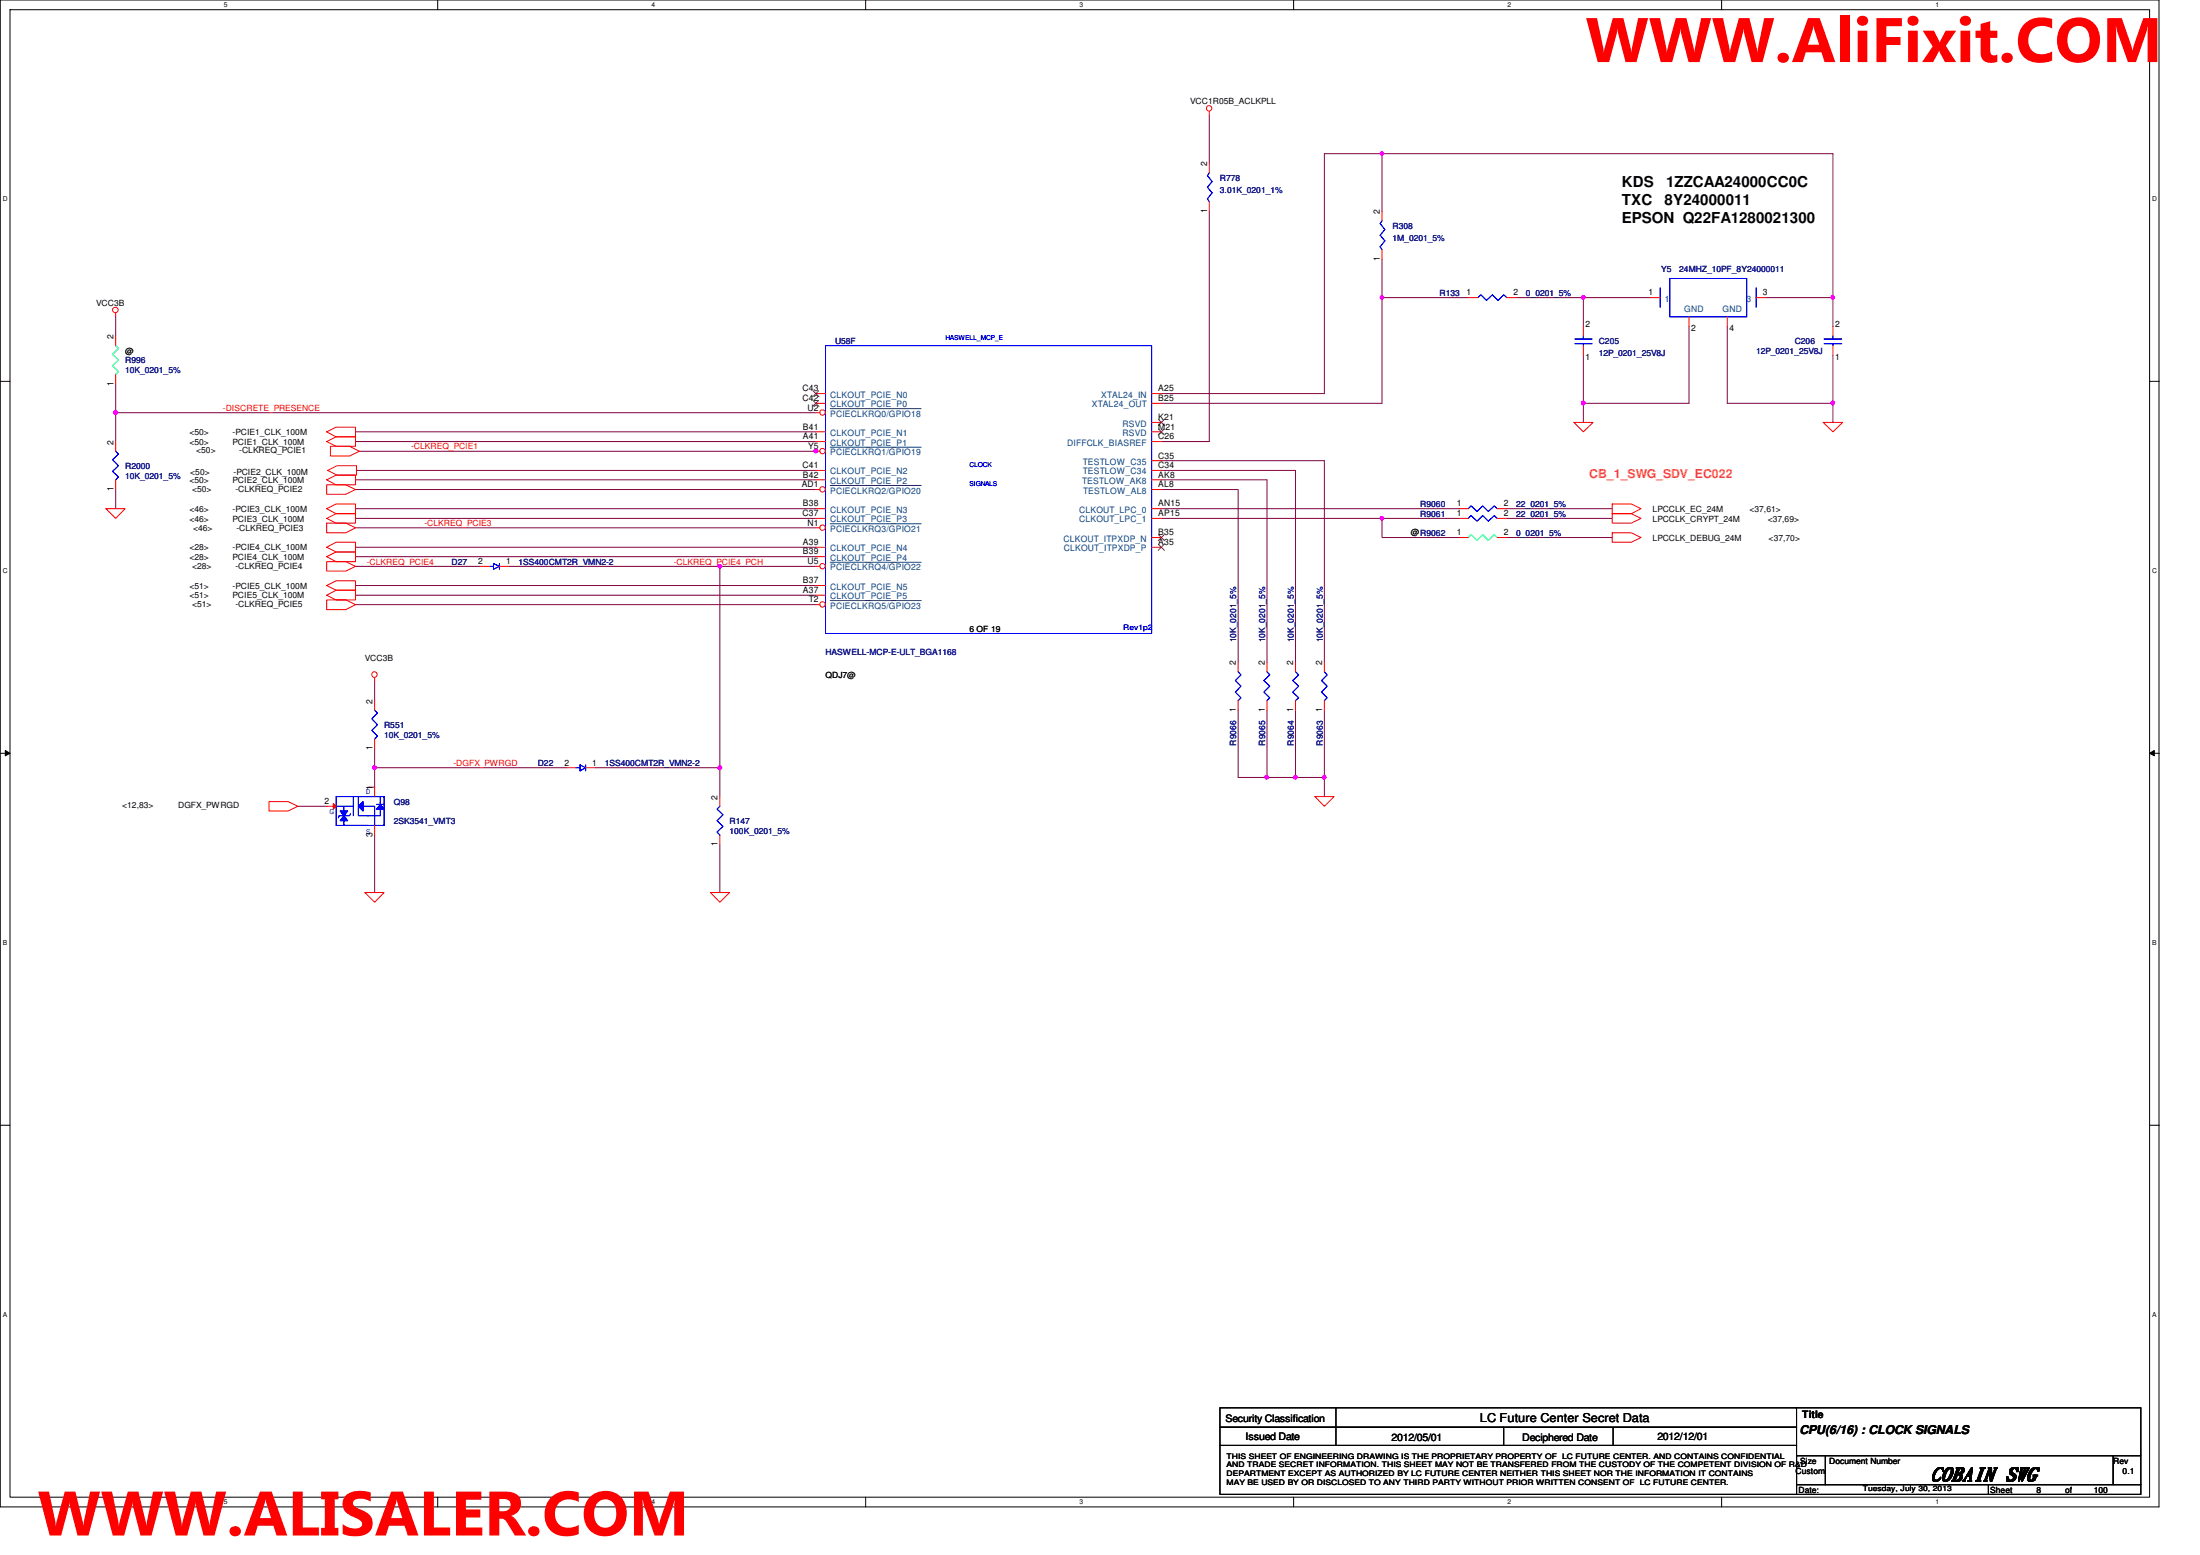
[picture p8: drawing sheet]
<svg xmlns="http://www.w3.org/2000/svg" width="297mm" height="210mm" viewBox="0 0 297 210" stroke-linecap="round" stroke-linejoin="round" font-family="sans-serif">
<path d="M0 0h291.5v203.4h-291.5zM1.4 1.3h288.8v200.8h-288.8z" fill="none" stroke="#000" stroke-width=".14"/>
<g fill="#fff">
<path d="M30.2 .2h.5v1h-.5z"/>
<path d="M30.2 202.3h.5v1h-.5z"/>
</g>
<path d="M59.1 0v1.3M59.1 202.1v1.3" fill="none" stroke="#000" stroke-width=".14"/>
<g fill="#fff">
<path d="M88 .2h.5v1h-.5z"/>
<path d="M88 202.3h.5v1h-.5z"/>
</g>
<path d="M116.9 0v1.3M116.9 202.1v1.3" fill="none" stroke="#000" stroke-width=".14"/>
<g fill="#fff">
<path d="M145.7 .2h.6v1h-.6z"/>
<path d="M145.7 202.3h.6v1h-.6z"/>
</g>
<path d="M174.7 0v1.3M174.7 202.1v1.3" fill="none" stroke="#000" stroke-width=".14"/>
<g fill="#fff">
<path d="M203.5 .2h.5v1h-.5z"/>
<path d="M203.5 202.3h.5v1h-.5z"/>
</g>
<path d="M232.4 0v1.3M232.4 202.1v1.3" fill="none" stroke="#000" stroke-width=".14"/>
<g fill="#fff">
<path d="M261.3 .2h.5v1h-.5z"/>
<path d="M261.3 202.3h.5v1h-.5z"/>
<path d="M.4 26.4h.6v1h-.6z"/>
<path d="M290.6 26.4h.6v1h-.6z"/>
<path d="M.4 76.5h.6v1.1h-.6z"/>
<path d="M290.6 76.5h.6v1.1h-.6z"/>
</g>
<path d="M0 51.5h1.4M290.2 51.5h1.3" fill="none" stroke="#000" stroke-width=".14"/>
<g fill="#fff">
<path d="M.4 126.7h.6v1.1h-.6z"/>
<path d="M290.6 126.7h.6v1.1h-.6z"/>
</g>
<path d="M0 101.7h1.4M.7 101.3l.7 .4-.7 .3zM290.2 101.7h1.3M290.2 101.7l.7-.4v.7z" fill="none" stroke="#000" stroke-width=".14"/>
<path d="M.7 101.3l.7 .4-.7 .3zM290.2 101.7l.7-.4v.7z" fill="#000"/>
<g fill="#fff">
<path d="M.4 177h.5v1h-.5z"/>
<path d="M290.6 177h.5v1h-.5z"/>
</g>
<path d="M0 151.9h1.4M290.2 151.9h1.3" fill="none" stroke="#000" stroke-width=".14"/>
<g fill="none" stroke="#800040" stroke-width=".14">
<path d="M48 58.3h62.1M48 59.6h62.1M48 64.8h62.1M48 66.1h62.1M48 68.7h62.1M48 70h62.1M48 71.2h62.1M48 76.5h16.8M48.1 63.5h62M97.2 76.5h12.9M50.6 92v2.6M50.6 103.6h25.9"/>
<path d="M97.2 114v6.5"/>
</g>
<circle cx="97.2" cy="76.4" r=".25" fill="#f0f"/>
<circle cx="97.2" cy="76.4" r=".25" fill="none" stroke="#f0f" stroke-width=".14"/>
<path d="M186.6 20.7h-7.8v32.4h-22M156.8 54.4h29.8M48 75.1h62.1M48 73.9h62.1M50.6 103.6v2.7" fill="none" stroke="#800040" stroke-width=".14"/>
<path d="M50.4 103.4h.1l.3 .1-.1 .3-.2 .1-.1-.1z" fill-rule="evenodd" fill="#f0f"/>
<path d="M50.4 103.4h.1l.3 .1-.1 .3-.2 .1-.1-.1z" fill="none" stroke="#f0f" stroke-width=".14"/>
<path d="M68.7 76.5h28.5M50.6 112.7v7.8M50.6 101v2.6M80.4 103.6h16.8v3.9" fill="none" stroke="#800040" stroke-width=".14"/>
<circle cx="97.2" cy="103.6" r=".26" fill="#f0f"/>
<circle cx="97.2" cy="103.6" r=".26" fill="none" stroke="#f0f" stroke-width=".14"/>
<path d="M15.6 42.8v2.5M15.6 51.8v3.9h94.5M15.6 66.1v2.6M97.2 76.5v27.1" fill="none" stroke="#800040" stroke-width=".14"/>
<circle cx="15.6" cy="55.7" r=".25" fill="#f0f"/>
<circle cx="15.6" cy="55.7" r=".25" fill="none" stroke="#f0f" stroke-width=".14"/>
<path d="M163.3 15.6v6.5M163.3 28.5v31.1h-6.5M213.8 40.2v3.9M48 79h62.1M48 80.3h62.1M48 81.6h62.1M40.2 108.8h3.9M49.7 106.3h.9" fill="none" stroke="#800040" stroke-width=".14"/>
<circle cx="213.8" cy="40.1" r=".25" fill="#f0f"/>
<circle cx="213.8" cy="40.1" r=".25" fill="none" stroke="#f0f" stroke-width=".14"/>
<path d="M213.8 48v6.4" fill="none" stroke="#800040" stroke-width=".14"/>
<circle cx="213.8" cy="54.4" r=".26" fill="#f0f"/>
<circle cx="213.8" cy="54.4" r=".26" fill="none" stroke="#f0f" stroke-width=".14"/>
<path d="M213.8 40.2h9.1M247.5 40.2v3.9" fill="none" stroke="#800040" stroke-width=".14"/>
<path d="M247.3 40h.3l.1 .1-.1 .2-.2 .1-.1-.1z" fill-rule="evenodd" fill="#f0f"/>
<path d="M247.3 40h.3l.1 .1-.1 .2-.2 .1-.1-.1z" fill="none" stroke="#f0f" stroke-width=".14"/>
<path d="M186.6 40.2h11.6" fill="none" stroke="#800040" stroke-width=".14"/>
<path d="M186.4 40h.3l.1 .1-.1 .2-.1 .1-.2-.1z" fill-rule="evenodd" fill="#f0f"/>
<path d="M186.4 40h.3l.1 .1-.1 .2-.1 .1-.2-.1z" fill="none" stroke="#f0f" stroke-width=".14"/>
<path d="M228 54.4h-14.2v2.6M247.5 54.4v2.6" fill="none" stroke="#800040" stroke-width=".14"/>
<path d="M247.3 54.2l.1-.1 .3 .2-.1 .3-.2 .1-.1-.1z" fill-rule="evenodd" fill="#f0f"/>
<path d="M247.3 54.2l.1-.1 .3 .2-.1 .3-.2 .1-.1-.1z" fill="none" stroke="#f0f" stroke-width=".14"/>
<path d="M186.6 20.7h60.9M238.4 40.2h9.1" fill="none" stroke="#800040" stroke-width=".14"/>
<path d="M186.4 20.5h.3l.1 .2-.1 .2-.1 .1-.2-.1z" fill-rule="evenodd" fill="#f0f"/>
<path d="M186.4 20.5h.3l.1 .2-.1 .2-.1 .1-.2-.1z" fill="none" stroke="#f0f" stroke-width=".14"/>
<path d="M186.6 35v19.4M186.6 20.7v7.8M228 44.1v10.3M233.2 44.1v10.3h14.3v-6.4M178.8 62.2v27.2M178.8 104.9v2.6" fill="none" stroke="#800040" stroke-width=".14"/>
<path d="M178.6 104.7h.3l.1 .2-.1 .2-.1 .1-.2-.1z" fill-rule="evenodd" fill="#f0f"/>
<path d="M178.6 104.7h.3l.1 .2-.1 .2-.1 .1-.2-.1z" fill="none" stroke="#f0f" stroke-width=".14"/>
<path d="M174.9 95.9v9" fill="none" stroke="#800040" stroke-width=".14"/>
<circle cx="174.9" cy="104.9" r=".25" fill="#f0f"/>
<circle cx="174.9" cy="104.9" r=".25" fill="none" stroke="#f0f" stroke-width=".14"/>
<path d="M174.9 63.5v25.9M171.1 95.9v9" fill="none" stroke="#800040" stroke-width=".14"/>
<circle cx="171" cy="104.9" r=".25" fill="#f0f"/>
<circle cx="171" cy="104.9" r=".25" fill="none" stroke="#f0f" stroke-width=".14"/>
<path d="M156.8 64.8h14.3v24.6M156.8 66.1h10.4v23.3M156.8 63.5h18.1M156.8 62.2h22M156.8 68.7h40.2M186.6 70h10.4M167.2 95.9v9" fill="none" stroke="#800040" stroke-width=".14"/>
<path d="M186.4 69.8h.3l.1 .1-.1 .2-.1 .1-.2-.1z" fill-rule="evenodd" fill="#f0f"/>
<path d="M186.4 69.8h.3l.1 .1-.1 .2-.1 .1-.2-.1z" fill="none" stroke="#f0f" stroke-width=".14"/>
<path d="M247.5 20.7v19.5M15.6 55.7v3.9M204.7 40.2h9.1M48.5 60.9h61.6M156.8 70h29.8v2.6h10.4M203.5 68.7h14.2M203.5 70h14.2M203.5 72.6h14.2M178.8 95.9v9h-11.6" fill="none" stroke="#800040" stroke-width=".14"/>
<circle cx="110.1" cy="60.9" r=".26" fill="#f0f"/>
<circle cx="110.1" cy="60.9" r=".26" fill="none" stroke="#f0f" stroke-width=".14"/>
<g fill="none" stroke="#f00" stroke-width=".14">
<path d="M163.3 15v.6M163.3 27.2v1.3M163.3 22.1v1.2M186.6 33.7v1.3M186.6 28.5v1.3M15.6 42.2v.6M15.6 50.5v1.3M15.6 45.3v1.4M44.1 58.3l1.3-.6h2.6v1.3h-2.6zM44.1 59.6l1.3-.6h2.6v1.2h-2.6zM198.2 40.2h1.4M203.5 40.2h1.2"/>
<path d="M212.5 57h2.6l-1.3 1.3zM222.9 40.2h1.3M228 42.8v1.3M233.2 42.8v1.3M237.1 40.2h1.3M246.2 57h2.6l-1.3 1.3zM247.5 46.7v1.3M247.5 44.1v1.2M14.3 68.7h2.6l-1.3 1.3zM44.1 64.8l1.3-.7h2.6v1.3h-2.6zM44.1 68.7l1.3-.7h2.6v1.3h-2.6zM44.1 70l1.3-.7h2.6v1.3h-2.6z"/>
<path d="M44.1 73.9l1.3-.7h2.6v1.3h-2.6zM44.1 75.1l1.3-.6h2.6v1.3h-2.6zM44.1 79l1.3-.6h2.6v1.3h-2.6zM44.1 70.6h2.6l1.3 .6-1.3 .7h-2.6zM44.1 65.4h2.6l1.3 .7-1.3 .6h-2.6zM44.1 75.8h2.6l1.3 .7-1.3 .6h-2.6zM44.2 63.5l1.3-.6h2.6v1.2h-2.6zM44.6 60.2h2.6l1.3 .7-1.3 .7h-2.6zM64.8 76.5h1.3M67.4 76.5h1.3M197 72.6h1.2M202.1 72.6h1.4"/>
<path d="M217.7 68h2.6l1.3 .7-1.3 .6h-2.6zM217.7 69.3h2.6l1.3 .7-1.3 .6h-2.6zM217.7 71.9h2.6l1.3 .7-1.3 .6h-2.6zM44.1 80.3l1.3-.6h2.6v1.3h-2.6zM44.1 81h2.6l1.3 .6-1.3 .7h-2.6zM50.6 91.5v.5M50.6 99.8v1.2M50.6 94.6v1.3M174.9 94.6v1.3M174.9 89.4v1.3M36.3 108.2h2.6l1.3 .6-1.3 .7h-2.6zM76.5 103.6h1.3"/>
<path d="M79.1 103.6h1.3M97.2 112.7v1.3M97.2 107.5v1.3M177.5 107.5h2.6l-1.3 1.3zM49.3 120.5h2.6l-1.3 1.3zM95.9 120.5h2.6l-1.3 1.3z"/>
<circle cx="163.2" cy="14.6" r=".37"/>
<circle cx="15.6" cy="41.8" r=".37"/>
<circle cx="50.5" cy="91.1" r=".38"/>
</g>
<path d="M164.7 190h77.9v2.7h-77.9zM164.7 192.7h77.9v2.4h-77.9zM164.7 195.1h77.9v6.6h-77.9zM180.4 190v5.1M203 192.7v2.4M217.8 192.7v2.4M242.4 190h46.6v6.5M242.6 196.5h3.9v3.9h-3.9zM246.5 196.5h38.8v3.9h-38.8zM285.3 196.5h3.7v3.9h-3.7zM242.6 200.4h25.9v1.3h-25.9zM268.5 200.4h20.5v1.3h-20.5z" fill="none" stroke="#000" stroke-width=".14"/>
<g fill="none" stroke="#00f" stroke-width=".14">
<path d="M163.3 23.3l-.3 .4 .7 .8-.7 .8 .7 .7-.7 .8 .3 .4M186.6 29.8l-.3 .4 .7 .8-.7 .7 .7 .8-.7 .8 .3 .4M224.2 38.9v2.6M225.5 37.6h10.3v5.2h-10.3zM237.1 38.9v2.6M199.6 40.2l.3-.4 .8 .8 .8-.8 .8 .8 .7-.8 .5 .4M246.3 45.8h2.4M246.3 46.4h2.4M247.5 46.4v.3M247.5 45.3v.5M66.1 76.5h.5M66.6 76.1l.8 .4-.8 .3z"/>
<path d="M67.4 76.1v.7M50.6 95.9l.4 .4-.8 .7 .8 .8-.8 .8 .8 .8-.4 .4M174.9 90.7l.4 .4-.8 .8 .8 .7-.8 .8 .8 .8-.4 .4M77.8 103.6h.5M78.3 103.3l.8 .3-.8 .5zM79.1 103.3v.8M97.2 108.8l-.4 .4 .8 .8-.8 .8 .8 .7-.8 .8 .4 .4"/>
</g>
<path d="M15.6 46.7l.4 .3-.8 .8 .8 .8-.8 .8 .8 .8-.4 .3M198.2 72.6l.4-.4 .8 .7 .8-.7 .8 .7 .8-.7 .3 .4" fill="none" stroke="#00ff80" stroke-width=".14"/>
<path d="M48.4 108.8l.6-.6v1.3z" fill="#00f"/>
<path d="M48.4 108.8l.6-.6v1.3z" fill="none" stroke="#00f" stroke-width=".14"/>
<path d="M51.3 108.6l.6 .6h-1.1z" fill="#00f"/>
<path d="M47.3 109.9l-.1 .2h-1.4l-.1 .3M47.7 107.5v2.6M49 108.8h1.6v1.3M49.7 110.1h.1M50.8 108.6h1.1M51.3 108.6v-1.1h-2.9v2.6h1.3M51.3 109.2v.9h-1.6M51.3 108.6l.6 .6h-1.1z" fill="none" stroke="#00f" stroke-width=".14"/>
<path d="M46.4 110.1l.5 .7h-1z" fill="#00f"/>
<path d="M46.4 110.1l.5 .7h-1z" fill="none" stroke="#00f" stroke-width=".14"/>
<path d="M45.9 109.5h1l-.5 .6z" fill="#00f"/>
<path d="M45.4 108.8h2.3M45.4 107.5h6.5v3.9h-6.5zM45.9 109.5h1l-.5 .6zM46.4 108.8v.7M46.4 110.8v.6h3.3M50.6 110.1v1.3" fill="none" stroke="#00f" stroke-width=".14"/>
<path d="M48.4 108.8l.6-.6v1.3z" fill="#00f"/>
<path d="M48.4 108.8l.6-.6v1.3z" fill="none" stroke="#00f" stroke-width=".14"/>
<path d="M51.3 108.6l.6 .6h-1.1z" fill="#00f"/>
<path d="M47.3 109.9l-.1 .2h-1.4l-.1 .3M47.7 107.5v2.6M49 108.8h1.6v1.3M49.7 110.1h.1M50.8 108.6h1.1M51.3 108.6v-1.1h-2.9v2.6h1.3M51.3 109.2v.9h-1.6M51.3 108.6l.6 .6h-1.1z" fill="none" stroke="#00f" stroke-width=".14"/>
<path d="M46.4 110.1l.5 .7h-1z" fill="#00f"/>
<path d="M46.4 110.1l.5 .7h-1z" fill="none" stroke="#00f" stroke-width=".14"/>
<path d="M45.9 109.5h1l-.5 .6z" fill="#00f"/>
<path d="M45.4 108.8h2.3M45.4 107.5h6.5v3.9h-6.5zM45.9 109.5h1l-.5 .6zM46.4 108.8v.7M46.4 110.8v.6h3.3M50.6 110.1v1.3" fill="none" stroke="#00f" stroke-width=".14"/>
<path d="M45 108.5l.4 .3-.4 .4z" fill="#f00"/>
<g fill="none" stroke="#f00" stroke-width=".14">
<path d="M15.6 59.6v1.3M15.6 64.8v1.3M197 68.7h1.2M197 70h1.2M202.1 68.7h1.4M202.1 70h1.4M171.1 94.6v1.3M171.1 89.4v1.3M178.8 94.6v1.3M178.8 89.4v1.3M44.1 108.8h1.3M45 108.5l.4 .3-.4 .4z"/>
<path d="M50.6 106.3v1.2M50.6 111.4v1.3"/>
</g>
<path d="M111.5 46.7h44v38.8h-44zM15.6 60.9l.4 .4-.8 .8 .8 .8-.8 .7 .8 .8-.4 .4M198.2 68.7l.4-.4 .8 .7 .8-.7 .8 .7 .8-.7 .3 .4M198.2 70l.4-.4 .8 .8 .8-.8 .8 .8 .8-.8 .3 .4M171.1 90.7l.3 .4-.8 .8 .8 .7-.8 .8 .8 .8-.3 .4M178.8 90.7l.4 .4-.8 .8 .8 .7-.8 .8 .8 .8-.4 .4" fill="none" stroke="#00f" stroke-width=".14"/>
<circle cx="111" cy="55.7" r=".37" fill="#fff"/>
<g fill="none" stroke="#f00" stroke-width=".14">
<path d="M110.1 55.7h.6M110.1 58.3h1.4M110.1 59.6h1.4"/>
<circle cx="111" cy="55.7" r=".37"/>
</g>
<path d="M112.1 55.2h12.3" fill="none" stroke="#004080" stroke-width=".14"/>
<circle cx="111" cy="60.9" r=".37" fill="#fff"/>
<g fill="none" stroke="#f00" stroke-width=".14">
<path d="M155.5 54.4h1.3M155.5 53.1h1.3M110.1 60.9h.6M155.5 73.9h1.3M155.5 72.6h1.3M155.5 70h1.3M155.5 68.7h1.3"/>
<circle cx="111" cy="60.9" r=".37"/>
</g>
<path d="M112.1 60.4h12.3" fill="none" stroke="#004080" stroke-width=".14"/>
<path d="M156.4 73.5l.8 .8M156.4 72.2l.8 .8M157.2 73.5l-.8 .8M157.2 72.2l-.8 .8" fill="none" stroke="#804000" stroke-width=".14"/>
<circle cx="111" cy="81.6" r=".37" fill="#fff"/>
<g fill="none" stroke="#f00" stroke-width=".14">
<path d="M110.1 79h1.4M110.1 81.6h.6M110.1 80.3h1.4"/>
<circle cx="111" cy="81.6" r=".37"/>
</g>
<path d="M112.1 81.1h12.3" fill="none" stroke="#004080" stroke-width=".14"/>
<circle cx="111" cy="76.4" r=".37" fill="#fff"/>
<g fill="none" stroke="#f00" stroke-width=".14">
<path d="M110.1 76.5h.6M110.1 73.9h1.4M110.1 75.1h1.4"/>
<circle cx="111" cy="76.4" r=".37"/>
</g>
<path d="M112.1 75.9h12.3" fill="none" stroke="#004080" stroke-width=".14"/>
<circle cx="111" cy="71.2" r=".37" fill="#fff"/>
<g fill="none" stroke="#f00" stroke-width=".14">
<path d="M110.1 71.2h.6M110.1 70h1.4M110.1 68.7h1.4"/>
<circle cx="111" cy="71.2" r=".37"/>
</g>
<path d="M112.1 70.7h12.3" fill="none" stroke="#004080" stroke-width=".14"/>
<circle cx="111" cy="66.1" r=".37" fill="#fff"/>
<g fill="none" stroke="#f00" stroke-width=".14">
<path d="M110.1 54.4h1.4M110.1 53.1h1.4M155.5 59.6h1.3M155.5 57h1.3M155.5 58.3h1.3M213.8 46.7v1.3M213.8 44.1v1.2M110.1 66.1h.6M110.1 63.5h1.4M110.1 64.8h1.4M155.5 62.2h1.3M155.5 63.5h1.3"/>
<path d="M155.5 64.8h1.3M155.5 66.1h1.3M167.2 94.6v1.3M167.2 89.4v1.3"/>
<circle cx="111" cy="66.1" r=".37"/>
</g>
<path d="M112.1 65.5h12.3" fill="none" stroke="#004080" stroke-width=".14"/>
<path d="M109.8 54.1l.8 .8M109.8 52.7l.8 .9M110.5 54.1l-.8 .8M110.5 52.7l-.8 .9M156.4 56.6l.8 .8M156.4 57.9l.8 .8M157.2 56.6l-.8 .8M157.2 57.9l-.8 .8" fill="none" stroke="#804000" stroke-width=".14"/>
<path d="M212.6 45.8h2.4M212.6 46.4h2.4M213.8 46.4v.3M213.8 45.3v.5M167.2 90.7l.4 .4-.8 .8 .8 .7-.8 .8 .8 .8-.4 .4" fill="none" stroke="#00f" stroke-width=".14"/>
<circle cx="97.2" cy="76.4" r=".25" fill="#f0f"/>
<circle cx="97.2" cy="76.4" r=".25" fill="none" stroke="#f0f" stroke-width=".14"/>
<path d="M50.4 103.4h.1l.3 .1-.1 .3-.2 .1-.1-.1z" fill-rule="evenodd" fill="#f0f"/>
<path d="M50.4 103.4h.1l.3 .1-.1 .3-.2 .1-.1-.1z" fill="none" stroke="#f0f" stroke-width=".14"/>
<circle cx="97.2" cy="103.6" r=".26" fill="#f0f"/>
<circle cx="97.2" cy="103.6" r=".26" fill="none" stroke="#f0f" stroke-width=".14"/>
<circle cx="15.6" cy="55.7" r=".25" fill="#f0f"/>
<circle cx="15.6" cy="55.7" r=".25" fill="none" stroke="#f0f" stroke-width=".14"/>
<circle cx="213.8" cy="40.1" r=".25" fill="#f0f"/>
<circle cx="213.8" cy="40.1" r=".25" fill="none" stroke="#f0f" stroke-width=".14"/>
<circle cx="213.8" cy="54.4" r=".26" fill="#f0f"/>
<circle cx="213.8" cy="54.4" r=".26" fill="none" stroke="#f0f" stroke-width=".14"/>
<path d="M247.3 40h.3l.1 .1-.1 .2-.2 .1-.1-.1z" fill-rule="evenodd" fill="#f0f"/>
<path d="M247.3 40h.3l.1 .1-.1 .2-.2 .1-.1-.1z" fill="none" stroke="#f0f" stroke-width=".14"/>
<path d="M186.4 40h.3l.1 .1-.1 .2-.1 .1-.2-.1z" fill-rule="evenodd" fill="#f0f"/>
<path d="M186.4 40h.3l.1 .1-.1 .2-.1 .1-.2-.1z" fill="none" stroke="#f0f" stroke-width=".14"/>
<path d="M247.3 54.2l.1-.1 .3 .2-.1 .3-.2 .1-.1-.1z" fill-rule="evenodd" fill="#f0f"/>
<path d="M247.3 54.2l.1-.1 .3 .2-.1 .3-.2 .1-.1-.1z" fill="none" stroke="#f0f" stroke-width=".14"/>
<path d="M186.4 20.5h.3l.1 .2-.1 .2-.1 .1-.2-.1z" fill-rule="evenodd" fill="#f0f"/>
<path d="M186.4 20.5h.3l.1 .2-.1 .2-.1 .1-.2-.1z" fill="none" stroke="#f0f" stroke-width=".14"/>
<path d="M178.6 104.7h.3l.1 .2-.1 .2-.1 .1-.2-.1z" fill-rule="evenodd" fill="#f0f"/>
<path d="M178.6 104.7h.3l.1 .2-.1 .2-.1 .1-.2-.1z" fill="none" stroke="#f0f" stroke-width=".14"/>
<circle cx="174.9" cy="104.9" r=".25" fill="#f0f"/>
<circle cx="174.9" cy="104.9" r=".25" fill="none" stroke="#f0f" stroke-width=".14"/>
<circle cx="171" cy="104.9" r=".25" fill="#f0f"/>
<circle cx="171" cy="104.9" r=".25" fill="none" stroke="#f0f" stroke-width=".14"/>
<path d="M186.4 69.8h.3l.1 .1-.1 .2-.1 .1-.2-.1z" fill-rule="evenodd" fill="#f0f"/>
<path d="M186.4 69.8h.3l.1 .1-.1 .2-.1 .1-.2-.1z" fill="none" stroke="#f0f" stroke-width=".14"/>
<circle cx="110.1" cy="60.9" r=".26" fill="#f0f"/>
<circle cx="110.1" cy="60.9" r=".26" fill="none" stroke="#f0f" stroke-width=".14"/>
<g font-size="8.5" fill="#f00">
<text x="214.1" y="8.4">WWW.AliFixit.COM</text>
<text x="5.1" y="207.3">WWW.ALISALER.COM</text>
</g>
<text font-size="2.4" x="260.6" y="199.8">COBAIN SWG</text>
<g font-size="2">
<text x="219" y="25.2">KDS</text>
<text x="219" y="27.7">TXC</text>
<text x="224.7" y="27.7">8Y24000011</text>
<text x="225" y="25.2">1ZZCAA24000CC0C</text>
<text x="219" y="30.1">EPSON Q22FA1280021300</text>
</g>
<text font-size="1.7" fill="#ff8000" x="214.6" y="64.5">CB_1_SWG_SDV_EC022</text>
<g font-size="1.7">
<text x="199.8" y="191.9">LC Future Center Secret Data</text>
<text x="242.9" y="193.6">CPU(6/16) : CLOCK SIGNALS</text>
</g>
<g font-size="1.4">
<text x="165.5" y="191.9">Security Classification</text>
<text x="243.3" y="191.5">Title</text>
<text x="168.2" y="194.4">Issued Date</text>
<text x="187.9" y="194.5">2012/05/01</text>
<text x="205.5" y="194.5">Deciphered Date</text>
<text x="223.8" y="194.4">2012/12/01</text>
</g>
<g font-size="1.2">
<text x="163" y="22.4" transform="rotate(-90 163 22.4)">2</text>
<text x="163" y="28.7" transform="rotate(-90 163 28.7)">1</text>
<text x="186.3" y="28.9" transform="rotate(-90 186.3 28.9)">2</text>
<text x="186.3" y="35.2" transform="rotate(-90 186.3 35.2)">1</text>
<text x="198" y="39.9">1</text>
<text x="204.3" y="39.9">2</text>
<text x="222.6" y="39.9">1</text>
<text x="238" y="39.9">3</text>
<text x="15.3" y="45.8" transform="rotate(-90 15.3 45.8)">2</text>
<text x="214.1" y="44.2">2</text>
<text x="228.3" y="44.7">2</text>
<text x="233.5" y="44.7">4</text>
<text x="247.8" y="44.2">2</text>
<text x="15.3" y="52.1" transform="rotate(-90 15.3 52.1)">1</text>
<text x="108.4" y="52.8">C43</text>
<text x="156.4" y="52.8">A25</text>
<text x="214.1" y="48.6">1</text>
<text x="247.8" y="48.6">1</text>
<text x="108.4" y="54.1">C42</text>
<text x="108.4" y="58">B41</text>
<text x="108.4" y="59.3">A41</text>
<text x="109" y="55.4">U2</text>
<text x="156.4" y="56.7">K21</text>
<text x="156.4" y="58">M21</text>
<text x="156.4" y="54.1">B25</text>
<text x="156.4" y="59.3">C26</text>
<text x="15.3" y="60" transform="rotate(-90 15.3 60)">2</text>
<text x="108.2" y="65.8">AD1</text>
<text x="108.4" y="63.2">C41</text>
<text x="108.4" y="64.5">B42</text>
<text x="109.1" y="60.6">Y5</text>
<text x="156.4" y="65.8">AL8</text>
<text x="156.4" y="64.5">AK8</text>
<text x="156.4" y="61.9">C35</text>
<text x="156.4" y="63.2">C34</text>
<text x="15.3" y="66.3" transform="rotate(-90 15.3 66.3)">1</text>
<text x="108.4" y="69.7">C37</text>
<text x="108.4" y="68.4">B38</text>
<text x="109" y="71">N1</text>
<text x="156.4" y="69.7">AP15</text>
<text x="156.4" y="68.4">AN15</text>
<text x="196.7" y="68.4">1</text>
<text x="196.7" y="69.7">1</text>
<text x="203" y="68.4">2</text>
<text x="203" y="69.7">2</text>
<text x="64.6" y="76.2">2</text>
<text x="68.3" y="76.2">1</text>
<text x="108.4" y="73.6">A39</text>
<text x="108.4" y="74.8">B39</text>
<text x="109" y="76.2">U5</text>
<text x="156.4" y="73.6">A35</text>
<text x="156.4" y="72.3">B35</text>
<text x="196.7" y="72.3">1</text>
<text x="203" y="72.3">2</text>
<text x="108.4" y="80.1">A37</text>
<text x="108.4" y="78.7">B37</text>
<text x="109.2" y="81.3">T2</text>
<text x="166.9" y="89.8" transform="rotate(-90 166.9 89.8)">2</text>
<text x="170.8" y="89.8" transform="rotate(-90 170.8 89.8)">2</text>
<text x="174.6" y="89.8" transform="rotate(-90 174.6 89.8)">2</text>
<text x="178.5" y="89.8" transform="rotate(-90 178.5 89.8)">2</text>
<text x="50.3" y="95" transform="rotate(-90 50.3 95)">2</text>
<text x="50.3" y="101.3" transform="rotate(-90 50.3 101.3)">1</text>
<text x="166.9" y="96.1" transform="rotate(-90 166.9 96.1)">1</text>
<text x="170.8" y="96.1" transform="rotate(-90 170.8 96.1)">1</text>
<text x="174.6" y="96.1" transform="rotate(-90 174.6 96.1)">1</text>
<text x="178.5" y="96.1" transform="rotate(-90 178.5 96.1)">1</text>
<text x="50.3" y="106.6" transform="rotate(-90 50.3 106.6)">1</text>
<text x="76.2" y="103.3">2</text>
<text x="80" y="103.3">1</text>
<text x="96.9" y="107.9" transform="rotate(-90 96.9 107.9)">2</text>
<text x="43.8" y="108.5">2</text>
<text x="50.3" y="112.9" transform="rotate(-90 50.3 112.9)">3</text>
<text x="96.9" y="114.3" transform="rotate(-90 96.9 114.3)">1</text>
</g>
<g font-size="1.2" fill="#004080">
<text x="224.8" y="40.7">1</text>
<text x="235.8" y="40.7">3</text>
<text x="227.4" y="42.1">GND</text>
<text x="232.6" y="42.1">GND</text>
<text x="112.1" y="53.7">CLKOUT_PCIE_N0</text>
<text x="148.7" y="53.7">XTAL24_IN</text>
<text x="112.1" y="56.3">PCIECLKRQ0/GPIO18</text>
<text x="112.1" y="58.8">CLKOUT_PCIE_N1</text>
<text x="112.1" y="55">CLKOUT_PCIE_P0</text>
<text x="147.4" y="55">XTAL24_OUT</text>
<text x="151.5" y="57.6">RSVD</text>
<text x="151.5" y="58.8">RSVD</text>
<text x="112.1" y="60.2">CLKOUT_PCIE_P1</text>
<text x="112.1" y="61.5">PCIECLKRQ1/GPIO19</text>
<text x="112.1" y="64.1">CLKOUT_PCIE_N2</text>
<text x="112.1" y="65.3">CLKOUT_PCIE_P2</text>
<text x="144.1" y="60.2">DIFFCLK_BIASREF</text>
<text x="146.1" y="65.3">TESTLOW_AK8</text>
<text x="146.2" y="62.7">TESTLOW_C35</text>
<text x="146.2" y="64.1">TESTLOW_C34</text>
<text x="112.1" y="71.8">PCIECLKRQ3/GPIO21</text>
<text x="112.1" y="70.5">CLKOUT_PCIE_P3</text>
<text x="112.1" y="69.2">CLKOUT_PCIE_N3</text>
<text x="112.1" y="66.6">PCIECLKRQ2/GPIO20</text>
<text x="145.7" y="70.5">CLKOUT_LPC_1</text>
<text x="145.7" y="69.2">CLKOUT_LPC_0</text>
<text x="146.3" y="66.6">TESTLOW_AL8</text>
<text x="112.1" y="77">PCIECLKRQ4/GPIO22</text>
<text x="112.1" y="74.4">CLKOUT_PCIE_N4</text>
<text x="112.1" y="75.7">CLKOUT_PCIE_P4</text>
<text x="143.6" y="73.1">CLKOUT_ITPXDP_N</text>
<text x="143.6" y="74.4">CLKOUT_ITPXDP_P</text>
<text x="112.1" y="82.2">PCIECLKRQ5/GPIO23</text>
<text x="112.1" y="80.9">CLKOUT_PCIE_P5</text>
<text x="112.1" y="79.6">CLKOUT_PCIE_N5</text>
</g>
<g font-size="1.1">
<text x="160.7" y="14.1">VCC1R05B_ACLKPLL</text>
<text x="13" y="41.3">VCC3B</text>
<text x="16.9" y="47.8">@</text>
<text x="25.6" y="58.8">&lt;50&gt;</text>
<text x="31.4" y="58.8">-PCIE1_CLK_100M</text>
<text x="25.6" y="65.2">&lt;50&gt;</text>
<text x="25.6" y="60.1">&lt;50&gt;</text>
<text x="25.7" y="64.1">&lt;50&gt;</text>
<text x="26.5" y="61.2">&lt;50&gt;</text>
<text x="31.4" y="65.2">PCIE2_CLK_100M</text>
<text x="31.4" y="60.1">PCIE1_CLK_100M</text>
<text x="31.5" y="64.1">-PCIE2_CLK_100M</text>
<text x="32.3" y="61.2">-CLKREQ_PCIE1</text>
<text x="25.6" y="69.1">&lt;46&gt;</text>
<text x="25.6" y="70.4">&lt;46&gt;</text>
<text x="25.9" y="66.4">&lt;50&gt;</text>
<text x="26.1" y="71.7">&lt;46&gt;</text>
<text x="31.4" y="69.1">-PCIE3_CLK_100M</text>
<text x="31.4" y="70.4">PCIE3_CLK_100M</text>
<text x="31.8" y="66.4">-CLKREQ_PCIE2</text>
<text x="31.9" y="71.7">-CLKREQ_PCIE3</text>
<text x="223.1" y="69.1">LPCCLK_EC_24M</text>
<text x="223.1" y="70.4">LPCCLK_CRYPT_24M</text>
<text x="236.2" y="69.1">&lt;37,61&gt;</text>
<text x="238.7" y="70.4">&lt;37,69&gt;</text>
<text x="25.6" y="74.3">&lt;28&gt;</text>
<text x="25.6" y="75.6">&lt;28&gt;</text>
<text x="25.9" y="76.8">&lt;28&gt;</text>
<text x="31.4" y="74.3">-PCIE4_CLK_100M</text>
<text x="31.4" y="75.6">PCIE4_CLK_100M</text>
<text x="31.8" y="76.8">-CLKREQ_PCIE4</text>
<text x="190.5" y="72.2">@R9062</text>
<text x="223.1" y="73">LPCCLK_DEBUG_24M</text>
<text x="238.8" y="73">&lt;37,70&gt;</text>
<text x="25.6" y="79.5">&lt;51&gt;</text>
<text x="25.6" y="80.8">&lt;51&gt;</text>
<text x="25.9" y="82">&lt;51&gt;</text>
<text x="31.4" y="79.5">-PCIE5_CLK_100M</text>
<text x="31.4" y="80.8">PCIE5_CLK_100M</text>
<text x="31.8" y="82">-CLKREQ_PCIE5</text>
<text x="49.3" y="89.2">VCC3B</text>
<text x="130.9" y="85.3">6 OF 19</text>
<text x="111.5" y="91.5">QDJ7@</text>
<text x="16.5" y="109.1">&lt;12,83&gt;</text>
<text x="24" y="109.1">DGFX_PWRGD</text>
<text x="243.1" y="197.6">Size</text>
<text x="247" y="197.6">Document Number</text>
<text x="285.3" y="197.6">Rev</text>
<text x="242.4" y="198.9">Custom</text>
<text x="242.8" y="201.5">Date:</text>
<text x="268.7" y="201.5">Sheet</text>
<text x="275" y="201.5">8</text>
<text x="278.8" y="201.5">of</text>
<text x="282.7" y="201.5">100</text>
<text x="286.6" y="198.9">0.1</text>
</g>
<g font-size="1.1" fill="#000080">
<text x="164.7" y="24.4">R778</text>
<text x="164.7" y="26">3.01K_0201_1%</text>
<text x="188" y="30.9">R308</text>
<text x="188" y="32.5">1M_0201_5%</text>
<text x="194.3" y="40">R133</text>
<text x="206" y="40">0_0201_5%</text>
<text x="224.3" y="36.7">Y5</text>
<text x="226.7" y="36.7">24MHZ_10PF_8Y24000011</text>
<text x="112.8" y="46.4">U58F</text>
<text x="215.9" y="46.4">C205</text>
<text x="237.1" y="47.8">12P_0201_25V8J</text>
<text x="242.3" y="46.4">C206</text>
<text x="16.9" y="49.1">R996</text>
<text x="16.9" y="50.3">10K_0201_5%</text>
<text x="215.9" y="48">12P_0201_25V8J</text>
<text x="16.9" y="63.3">R2000</text>
<text x="16.9" y="64.6">10K_0201_5%</text>
<text x="191.8" y="68.5">R9060</text>
<text x="191.8" y="69.8">R9061</text>
<text x="204.7" y="68.5">22_0201_5%</text>
<text x="204.7" y="69.8">22_0201_5%</text>
<text x="61" y="76.2">D27</text>
<text x="70" y="76.2">1SS400CMT2R_VMN2-2</text>
<text x="204.7" y="72.3">0_0201_5%</text>
<text x="111.5" y="88.4">HASWELL-MCP-E-ULT_BGA1168</text>
<text x="166.9" y="86.7" transform="rotate(-90 166.9 86.7)">10K_0201_5%</text>
<text x="170.8" y="86.7" transform="rotate(-90 170.8 86.7)">10K_0201_5%</text>
<text x="174.7" y="86.7" transform="rotate(-90 174.7 86.7)">10K_0201_5%</text>
<text x="178.6" y="86.7" transform="rotate(-90 178.6 86.7)">10K_0201_5%</text>
<text x="51.9" y="98.3">R551</text>
<text x="51.9" y="99.6">10K_0201_5%</text>
<text x="166.9" y="100.7" transform="rotate(-90 166.9 100.7)">R9066</text>
<text x="170.8" y="100.7" transform="rotate(-90 170.8 100.7)">R9065</text>
<text x="174.7" y="100.7" transform="rotate(-90 174.7 100.7)">R9064</text>
<text x="178.6" y="100.7" transform="rotate(-90 178.6 100.7)">R9063</text>
<text x="72.6" y="103.5">D22</text>
<text x="81.7" y="103.5">1SS400CMT2R_VMN2-2</text>
<text x="53.2" y="108.6">Q98</text>
<text x="53.2" y="111.2">2SK3541_VMT3</text>
<text x="98.5" y="111.2">R147</text>
<text x="98.5" y="112.5">100K_0201_5%</text>
</g>
<g font-size="1.1" fill="#f00">
<text x="30.1" y="55.5">-DISCRETE_PRESENCE</text>
<text x="55.5" y="60.7">-CLKREQ_PCIE1</text>
<text x="57.3" y="71">-CLKREQ_PCIE3</text>
<text x="49.5" y="76.2">-CLKREQ_PCIE4</text>
<text x="91" y="76.2">-CLKREQ_PCIE4_PCH</text>
<text x="61.2" y="103.4">-DGFX_PWRGD</text>
</g>
<g font-size="1.1" fill="#00f">
<text x="49.4" y="107.2">D</text>
<text x="44.5" y="109.8">G</text>
<text x="49.4" y="112.5">S</text>
</g>
<text font-size="1" fill="#00f" x="151.6" y="85.1">Rev1p2</text>
<g font-size="1">
<text x="165.6" y="196.9">THIS SHEET OF ENGINEERING DRAWING IS THE PROPRIETARY PROPERTY OF LC FUTURE CENTER. AND CONTAINS CONFIDENTIAL</text>
<text x="165.6" y="198.1">AND TRADE SECRET INFORMATION. THIS SHEET MAY NOT BE TRANSFERED FROM THE CUSTODY OF THE COMPETENT DIVISION OF R&amp;D</text>
<text x="165.6" y="199.3">DEPARTMENT EXCEPT AS AUTHORIZED BY LC FUTURE CENTER NEITHER THIS SHEET NOR THE INFORMATION IT CONTAINS</text>
<text x="165.6" y="200.4">MAY BE USED BY OR DISCLOSED TO ANY THIRD PARTY WITHOUT PRIOR WRITTEN CONSENT OF LC FUTURE CENTER.</text>
<text x="251.5" y="201.3">Tuesday, July 30, 2013</text>
</g>
<g font-size=".9">
<text x="30.2" y="1">5</text>
<text x="88" y="1">4</text>
<text x="145.8" y="1">3</text>
<text x="203.5" y="1">2</text>
<text x="261.3" y="1">1</text>
<text x=".4" y="27.2">D</text>
<text x="290.6" y="27.2">D</text>
<text x=".4" y="77.3">C</text>
<text x="290.6" y="77.3">C</text>
<text x=".4" y="127.6">B</text>
<text x="290.6" y="127.6">B</text>
<text x=".4" y="177.8">A</text>
<text x="290.6" y="177.8">A</text>
<text x="30.2" y="203.1">5</text>
<text x="88" y="203.1">4</text>
<text x="145.8" y="203.1">3</text>
<text x="203.5" y="203.1">2</text>
<text x="261.3" y="203.1">1</text>
</g>
<g font-size=".9" fill="#00f">
<text x="127.7" y="45.9">HASWELL_MCP_E</text>
<text x="130.9" y="63">CLOCK</text>
<text x="130.9" y="65.6">SIGNALS</text>
</g>
</svg>
